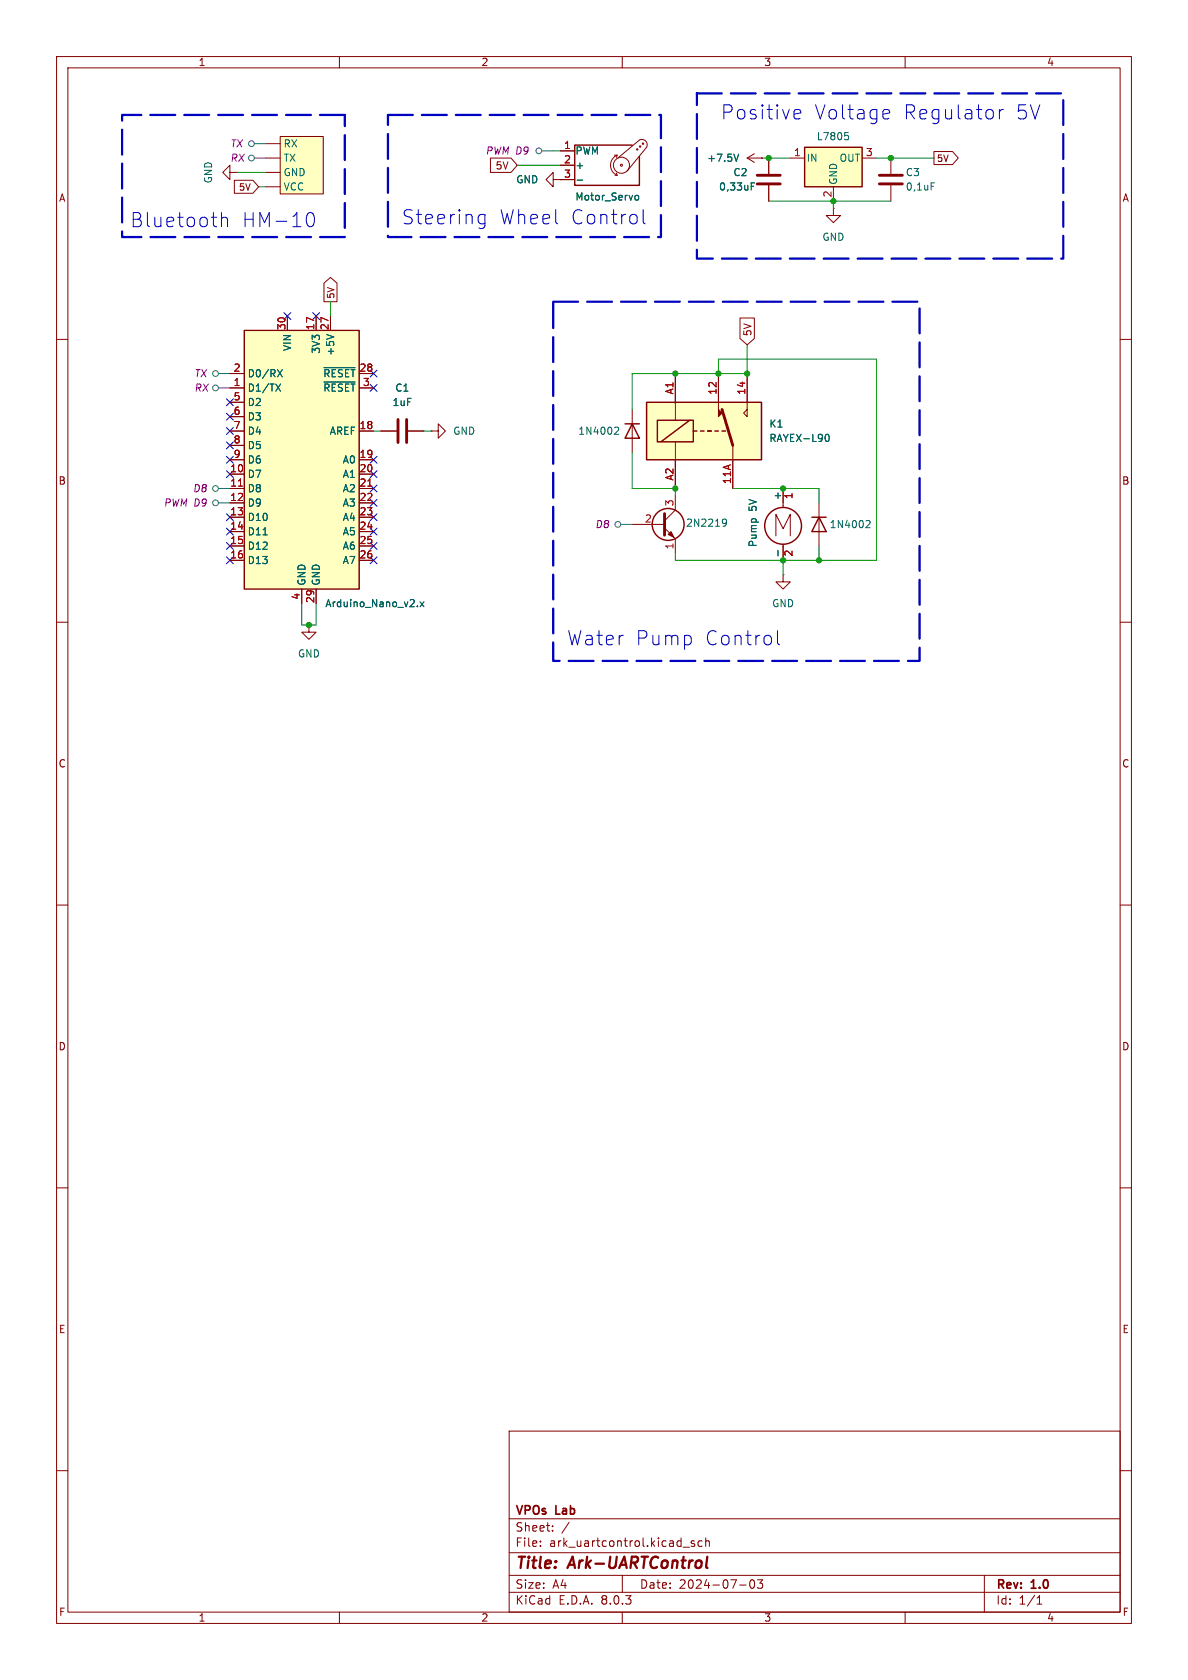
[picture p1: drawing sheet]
<svg xmlns="http://www.w3.org/2000/svg" width="210mm" height="297mm" viewBox="0 0 210 297" stroke-linecap="round" stroke-linejoin="round" font-family="sans-serif">
<g fill="none" stroke="#840000" stroke-width=".18">
<path d="M10 10h190v277h-190zM12 12h186v273h-186zM60 10v2M110 10v2M160 10v2M40.6 30.5v-1.3l-1.2 1.3 1.2 1.3v-1.3h1.3M41.9 30.5h.1M147.3 36.8v1.3h1.3l-1.3 1.3-1.3-1.3h1.3M147.3 36.8h.1M10 60h2M198 60h2M76.2 76.2h1.3v-1.3l1.2 1.3-1.2 1.3v-1.3"/>
<path d="M76.2 76.2h.1M10 110h2M54.6 110.5v1.3h1.3l-1.3 1.2-1.3-1.2h1.3M54.6 110.5h.1M198 110h2M10 160h2M198 160h2M10 210h2M198 210h2M10 260h2M90 253h108v32h-108zM198 260h2"/>
<path d="M90 278.5h108M90 274.5h108M90 268.5h108M95.5 273.2v.2M95.5 272.5v.1M97.7 270.5v.2M97.7 269.8v.1M100.6 269.1l-1.3 1.9M110 278.5v3M120.8 273.5h1.1M122.8 272.5l-.4-.1-.2 .2v.2l.6 .2v.3h-.6M124.1 272.5l-.4-.1-.3 .3v.4l.1 .2h.6"/>
<path d="M124.8 272.5l.2-.1 .3 .1 .1 .9M124.8 271.9v1.5M132.7 279.4l.2-.1a.81 .81 0 0 1 .6 .6 .81 .81 0 0 1-.3 .8l-.2 .1a.81 .81 0 0 1-.3-1.4zM133.9 279.3h.9l-.5 .6 .5 .1v.6l-.3 .2h-.4l-.2-.2M174 278.5v6.5M60 285v2M90 281.5h108M110 285v2M130.8 280.2h1.1M160 285v2M183.3 283.6h.9M183.3 282.5l.5-.4v1.5"/>
</g>
<path d="M49.5 24.1h7.6v10.2h-7.6z" fill="#ffffc2"/>
<path d="M47 30.5h2.5M47 25.4h2.5M47 27.9h2.5M47 33h2.5M49.5 24.1h7.6v10.2h-7.6zM67.3 76.2h2.8M72.1 76.2h2.8" fill="none" stroke="#840000" stroke-width=".18"/>
<path d="M70.4 74.2v4M71.9 74.2v4" fill="none" stroke="#840000" stroke-width=".51"/>
<path d="M43.2 58.4h20.3v45.7h-20.3z" fill="#ffffc2"/>
<path d="M43.2 58.4h20.3v45.7h-20.3zM110.5 74.9h2.5M111.8 74.9l1.2 2.6h-2.5z" fill="none" stroke="#840000" stroke-width=".25"/>
<g fill="none" stroke="#840000" stroke-width=".18">
<path d="M50.8 55.9v2.5M55.9 55.9v2.5M58.4 55.9v2.5M40.6 68.6h2.6M40.6 76.2h2.6M40.6 66h2.6M40.6 71.1h2.6M40.6 73.7h2.6M40.6 78.7h2.6M63.5 68.6h2.5M63.5 76.2h2.5M63.5 66h2.5"/>
<path d="M111.8 72.4v7.6M40.6 83.8h2.6M40.6 86.4h2.6M40.6 88.9h2.6M40.6 91.4h2.6M40.6 94h2.6M40.6 96.5h2.6M40.6 99.1h2.6M40.6 81.3h2.6M63.5 83.8h2.5M63.5 86.4h2.5M63.5 88.9h2.5"/>
<path d="M63.5 91.4h2.5M63.5 94h2.5M63.5 96.5h2.5M63.5 99.1h2.5M63.5 81.3h2.5M53.3 104.1v2.6M55.9 104.1v2.6"/>
</g>
<path d="M57.7 59.1l1.3 .5M48.7 67.9l.9 1.3M49 65.3l.9 1.3M49.6 67.9l-.9 1.3M49.9 65.3l-.9 1.3M57.3 65h5.5M57.3 67.5h5.5M108.8 75.5l.4 .1 .2 .3-.8 .9h.8M46.5 94.6h.7M73.8 107.1v.2M74.3 106.4l.6 .9M74.9 106.4l-.6 .9" fill="none" stroke="#006464" stroke-width=".18"/>
<path d="M42.2 85.9h.7M65 85.9h.7" fill="none" stroke="#a90000" stroke-width=".18"/>
<path d="M114.3 71.1h20.3v10.2h-20.3z" fill="#ffffc2"/>
<g fill="none" stroke="#840000" stroke-width=".18">
<path d="M132.1 27.9l1.2 .8M132.1 27.9h2.5M133.3 27.2l-1.2 .7M134.6 27.9h.1M135.9 27.9v2.8M135.9 32.8v2.8M119.4 66v8.3M119.4 78.1v8.3M127 66v6.4M129.5 78.7v7.7M131.4 73l.7-.6v1.3zM132.1 66v6.4"/>
<path d="M111.8 92.7h5.7M117.5 93.3l1.9 2v2.5M119.4 87.6v2.6l-1.9 1.9M137.2 94.7v-3.8l1.2 2.6 1.3-2.6v3.8M138.4 86.4v3.3M138.4 96.2v2.9M144.8 88.9v7.6M138.4 101.6v1.3h1.3l-1.3 1.2-1.2-1.2h1.2M138.4 101.6h.1"/>
</g>
<g fill="none" stroke="#840000" stroke-width=".25">
<path d="M114.3 71.1h20.3v10.2h-20.3zM116.2 74.3h6.4v3.8h-6.4zM121.9 74.3l-5.1 3.8M122.6 76.2h.6M123.8 76.2h.7M125.1 76.2h.6M126.4 76.2h.6M127.6 76.2h.7M143.5 91.4h2.5M144.8 91.4l1.2 2.6h-2.5z"/>
<circle cx="118.1" cy="92.7" r="2.82"/>
<circle cx="138.4" cy="93" r="3.3"/>
</g>
<path d="M133.9 32.5h4M133.9 31h4M127.6 72.4l1.9 6.3M117.5 90.8v3.8" fill="none" stroke="#840000" stroke-width=".51"/>
<g fill="#840000" stroke="#840000" stroke-width=".18">
<path d="M127 72.4l.6 .6-.6 .7z"/>
<path d="M118.1 94.5l.5-.5 .5 1z"/>
</g>
<path d="M130.6 27.2l-.4 1.3M132.8 32.9h.4M132.8 32.3h.6M146 76.9l.2-.1a.68 .68 0 0 1 .4 .6 .68 .68 0 0 1-.4 .6l-.2-.1M127.8 91.8h.4l.2 .1a.84 .84 0 0 1-.3 1.1h-.3M128.4 92.3l-.2 .3-.4-.1M137.5 97.3v1M153.3 92l.4 .1 .1 .3-.8 .9h.8" fill="none" stroke="#006464" stroke-width=".18"/>
<path d="M142.2 26h10.2v7h-10.2z" fill="#ffffc2"/>
<path d="M111.8 25.7h-10.2v7.1h11.4v-5.1M142.2 26h10.2v7h-10.2z" fill="none" stroke="#840000" stroke-width=".25"/>
<g fill="none" stroke="#840000" stroke-width=".18">
<path d="M41.4 31.9h3.3l1 1.1-1 1.2h-3.3zM86.7 27.9h3.6l1.1 1.3-1.1 1.3h-3.6zM97.8 31.8v-1.3l-1.3 1.3 1.3 1.2v-1.2h1.3M99.1 31.8h.1M99.1 26.7h2.5M99.1 29.2h2.5M99.1 31.8h2.5M108.6 27.4h.5M108.7 31h.4M109 30.6l.1 .4M109.1 27.4a1.94 1.94 0 0 0-1.2 1.8 1.94 1.94 0 0 0 1.2 1.8M109.1 27.4l-.1 .4"/>
<path d="M109.2 27.9l3.8-3.1a.95 .95 0 0 1 1.1 .1 .95 .95 0 0 1 .2 1.1l-3.4 4.2M134.6 27.9h.1M135.9 27.9v2.8M135.9 32.8v2.8M139.7 27.9h2.5M147.3 33v2.6M152.4 27.9h2.5M157.5 27.9v2.8M157.5 32.8v2.8M165.1 26.8h3.3l1 1.1-1 1.2h-3.3zM50.8 55.9v2.5M55.9 55.9v2.5"/>
<path d="M57.3 50.1l1.1-1.1 1.2 1.1v3.2h-2.3zM58.4 55.9v2.5M130.8 56.2h2.6v3.6l-1.3 1.2-1.3-1.2zM40.6 68.6h2.6M40.6 76.2h2.6M40.6 66h2.6M40.6 71.1h2.6M40.6 73.7h2.6M40.6 78.7h2.6M63.5 68.6h2.5M63.5 76.2h2.5M63.5 66h2.5"/>
<path d="M67.3 76.2h2.8M72.1 76.2h2.8M119.4 66v5.1M127 66v5.1M132.1 66v5.1M40.6 83.8h2.6M40.6 86.4h2.6M40.6 88.9h2.6M40.6 91.4h2.6M40.6 94h2.6M40.6 96.5h2.6M40.6 99.1h2.6"/>
<path d="M40.6 81.3h2.6M63.5 83.8h2.5M63.5 86.4h2.5M63.5 88.9h2.5M63.5 91.4h2.5M63.5 94h2.5M63.5 96.5h2.5M63.5 99.1h2.5M63.5 81.3h2.5M119.4 81.3v5.1M129.5 81.3v5.1M138.4 86.4v2.5"/>
<path d="M138.4 96.5v2.6M53.3 104.1v2.6M55.9 104.1v2.6"/>
<circle cx="109.9" cy="29.2" r="1.42"/>
<circle cx="109.9" cy="29.2" r=".18"/>
<circle cx="112.6" cy="26.4" r=".13"/>
<circle cx="113.2" cy="25.9" r=".13"/>
<circle cx="113.7" cy="25.4" r=".13"/>
</g>
<g fill="none" stroke="#006464" stroke-width=".18">
<path d="M102 31.8h1M112.2 34.8l.3-.3 .3 .1 .1 .2-.1 .5-.3 .1-.3-.3M130.6 27.2l-.4 1.3M132.8 32.3h.6M132.8 32.9h.4M149.3 23.4h.7M149.5 23.9h.3l.2 .3v.4l-.5 .1M164.6 32.3h.6M57.7 59.1l1.3 .5M48.7 67.9l.9 1.3M49 65.3l.9 1.3M49.6 67.9l-.9 1.3"/>
<path d="M49.9 65.3l-.9 1.3M57.3 65h5.5M57.3 67.5h5.5M146 76.9l.2-.1a.68 .68 0 0 1 .4 .6 .68 .68 0 0 1-.4 .6l-.2-.1M46.5 94.6h.7M137.5 97.3v1M73.8 107.1v.2M74.3 106.4l.6 .9M74.9 106.4l-.6 .9"/>
</g>
<path d="M155.4 32.5h4.1M155.4 31h4.1" fill="none" stroke="#840000" stroke-width=".51"/>
<g fill="none" stroke="#484848" stroke-width=".18">
<path d="M45 27.9h2M45 25.4h2M95.8 26.7h2M38.6 66h2M38.6 68.6h2M38.6 86.4h2M38.6 88.9h2M109.7 92.7h2.1"/>
<circle cx="44.4" cy="25.4" r=".51"/>
<circle cx="44.4" cy="27.9" r=".51"/>
<circle cx="95.2" cy="26.7" r=".51"/>
<circle cx="38.1" cy="68.6" r=".51"/>
<circle cx="38.1" cy="66" r=".51"/>
<circle cx="38.1" cy="88.9" r=".51"/>
<circle cx="38.1" cy="86.4" r=".51"/>
<circle cx="109.2" cy="92.7" r=".51"/>
</g>
<g fill="none" stroke="#0000c2" stroke-width=".18">
<path d="M140.7 19.4l.7 .1 .1 .5-1.1 .2M156.9 19.4l.2 .1 .2 .5-1.2 .2M176.7 19.4v1.6M177.4 19.4a.64 .64 0 0 0-.7 .4M39.2 37.6v2.5M39.2 38.6a.62 .62 0 0 1 1 .2v1.3M54.4 37.8a.6 .6 0 0 1 .6-.2 .6 .6 0 0 1 .5 .5 1.47 1.47 0 0 1-.5 2 .64 .64 0 0 1-.7-.5 2.14 2.14 0 0 1 .1-1.8zM84.8 39.4l.2 .2 .7-.2M84.8 38l.2-.1 .7 .1M85.7 37.9v2a.68 .68 0 0 1-1 .4M113.7 37.1v2.1l.4 .4M141.4 20.9l-.7 .1"/>
<path d="M157.1 20.9l-.2 .1M137.4 111.5v2.1l.4 .4"/>
</g>
<path d="M123.2 16.5h64.8v29.2h-64.8zM21.6 20.3h39.4v21.6h-39.4zM68.6 20.3h48.2v21.6h-48.2zM97.8 53.3h64.8v63.5h-64.8z" fill="none" stroke="#0000c2" stroke-width=".4" stroke-dasharray="4.4 1.6"/>
<g fill="none" stroke="#009600" stroke-width=".18">
<path d="M41.9 30.5h5.1M45.7 33h1.3M91.4 29.2h7.7M97.8 26.7h1.3M134.6 27.9h5.1M135.9 35.6h21.6M147.3 35.6v1.2M154.9 27.9h10.2M58.4 53.3v2.6M66 76.2h1.3M74.9 76.2h1.3M127 66v-2.5h27.9v35.6h-35.5v-1.3"/>
<path d="M132.1 61v5h-20.3v6.4M111.8 80v6.4h7.6v1.2M129.5 86.4h15.3v2.5M138.4 99.1v2.5M144.8 96.5v2.6M53.3 106.7v3.8h2.6v-3.8"/>
</g>
<g fill="none" stroke="#000084" stroke-width=".18">
<path d="M50.2 55.3l1.2 1.2M51.4 55.3l-1.2 1.2M55.3 55.3l1.2 1.2M56.5 55.3l-1.2 1.2M40 75.6l1.2 1.2M40 70.5l1.2 1.2M40 73.1l1.2 1.2M40 78.1l1.2 1.2M41.2 75.6l-1.2 1.2M41.2 70.5l-1.2 1.2M41.2 73.1l-1.2 1.2M41.2 78.1l-1.2 1.2"/>
<path d="M65.4 65.4l1.2 1.2M65.4 68l1.2 1.2M66.6 65.4l-1.2 1.2M66.6 68l-1.2 1.2M40 90.8l1.2 1.2M40 98.5l1.2 1.2M40 95.9l1.2 1.2M40 83.2l1.2 1.2M40 93.4l1.2 1.2M40 80.7l1.2 1.2M41.2 90.8l-1.2 1.2M41.2 98.5l-1.2 1.2"/>
<path d="M41.2 93.4l-1.2 1.2M41.2 95.9l-1.2 1.2M41.2 83.2l-1.2 1.2M41.2 80.7l-1.2 1.2M65.4 88.3l1.2 1.2M65.4 95.9l1.2 1.2M65.4 90.8l1.2 1.2M65.4 98.5l1.2 1.2M65.4 85.8l1.2 1.2M65.4 93.4l1.2 1.2M65.4 83.2l1.2 1.2M65.4 80.7l1.2 1.2"/>
<path d="M66.6 88.3l-1.2 1.2M66.6 95.9l-1.2 1.2M66.6 90.8l-1.2 1.2M66.6 98.5l-1.2 1.2M66.6 85.8l-1.2 1.2M66.6 93.4l-1.2 1.2M66.6 83.2l-1.2 1.2M66.6 80.7l-1.2 1.2"/>
</g>
<path d="M42.2 85.9h.7M65 85.9h.7" fill="none" stroke="#a90000" stroke-width=".18"/>
<g fill="#009600" stroke="#009600" stroke-width=".18">
<circle cx="127" cy="66" r=".46"/>
<circle cx="132.1" cy="66" r=".46"/>
<circle cx="138.4" cy="99.1" r=".46"/>
<circle cx="119.4" cy="66" r=".46"/>
<circle cx="119.4" cy="86.4" r=".46"/>
<circle cx="138.4" cy="86.4" r=".46"/>
<circle cx="144.8" cy="99.1" r=".46"/>
<circle cx="54.6" cy="110.5" r=".46"/>
<circle cx="147.3" cy="35.6" r=".46"/>
<circle cx="135.9" cy="27.9" r=".46"/>
<circle cx="157.5" cy="27.9" r=".46"/>
</g>
<g font-size="3.5" fill="#0000c2">
<text x="127.5" y="21.3">Positive</text>
<text x="144" y="21.3">Voltage</text>
<text x="159.7" y="21.3">Regulator</text>
<text x="179.5" y="21.3">5V</text>
<text x="22.9" y="40.4">Bluetooth</text>
<text x="42.6" y="40.4">HM-10</text>
<text x="70.9" y="39.9">Steering</text>
<text x="88.1" y="39.9">Wheel</text>
<text x="100.7" y="39.9">Control</text>
<text x="100.1" y="114.3">Water</text>
<text x="112.2" y="114.3">Pump</text>
<text x="124.4" y="114.3">Control</text>
</g>
<g font-size="2.8" fill="#840000">
<text x="91" y="277.9">Title:</text>
<text x="100.7" y="277.9">Ark-UARTControl</text>
</g>
<g font-size="2.1" fill="#840000">
<text x="91" y="268.2">VPOs</text>
<text x="98.3" y="268.2">Lab</text>
<text x="91" y="273.7">File:</text>
<text x="91" y="271">Sheet:</text>
<text x="97.1" y="273.7">ark_uartcontrol.kicad_sch</text>
<text x="91" y="281.1">Size:</text>
<text x="97.7" y="281.1">A4</text>
<text x="113" y="281.1">Date:</text>
<text x="120" y="281.1">2024-07-03</text>
<text x="176" y="281.3">Rev:</text>
<text x="182.4" y="281.3">1.0</text>
<text x="91" y="283.9">KiCad</text>
<text x="98.7" y="283.9">E.D.A.</text>
<text x="106.3" y="283.9">8.0.3</text>
<text x="176" y="283.9">Id:</text>
<text x="180.1" y="283.9">1/1</text>
</g>
<g font-size="1.8" fill="#840000">
<text x="35" y="11.9">1</text>
<text x="85" y="11.9">2</text>
<text x="135" y="11.9">3</text>
<text x="185" y="11.9">4</text>
<text x="10.3" y="35.9">A</text>
<text x="87.5" y="30.2">5V</text>
<text x="198.4" y="35.9">A</text>
<text x="133" y="59.5" transform="rotate(-90 133 59.5)">5V</text>
<text x="10.3" y="85.9">B</text>
<text x="198.3" y="85.9">B</text>
<text x="10.3" y="135.9">C</text>
<text x="198.3" y="135.9">C</text>
<text x="10.3" y="185.9">D</text>
<text x="198.3" y="185.9">D</text>
<text x="10.3" y="235.9">E</text>
<text x="198.3" y="235.9">E</text>
<text x="10.3" y="285.9">F</text>
<text x="35" y="286.9">1</text>
<text x="85" y="286.9">2</text>
<text x="135" y="286.9">3</text>
<text x="185" y="286.9">4</text>
<text x="198.4" y="285.9">F</text>
</g>
<g font-size="1.8" fill="#840084">
<text x="40.6" y="28.8">RX</text>
<text x="40.6" y="26.3">TX</text>
<text x="85.8" y="27.5">PWM D9</text>
<text x="34.3" y="66.9">TX</text>
<text x="34.3" y="69.4">RX</text>
<text x="28.9" y="89.8">PWM D9</text>
<text x="34" y="87.2">D8</text>
<text x="105.2" y="93.6">D8</text>
</g>
<g font-size="1.8" fill="#006464">
<text x="50" y="26.3">RX</text>
<text x="50" y="28.8">TX</text>
<text x="101.6" y="27.5">PWM</text>
<text x="124.9" y="28.8">+7.5V</text>
<text x="142.5" y="28.8">IN</text>
<text x="144.3" y="25">L7805</text>
<text x="148.3" y="28.8">OUT</text>
<text x="37.7" y="32.5" transform="rotate(-90 37.7 32.5)">GND</text>
<text x="50" y="31.3">GND</text>
<text x="50" y="33.9">VCC</text>
<text x="91.2" y="32.6">GND</text>
<text x="101.6" y="35.7">Motor_Servo</text>
<text x="101.6" y="30.1">+</text>
<text x="127" y="33.9">0,33uF</text>
<text x="129.5" y="31.3">C2</text>
<text x="148.2" y="32.8" transform="rotate(-90 148.2 32.8)">GND</text>
<text x="160" y="31.3">C3</text>
<text x="160" y="33.9">0,1uF</text>
<text x="145.3" y="42.8">GND</text>
<text x="51.7" y="62.2" transform="rotate(-90 51.7 62.2)">VIN</text>
<text x="56.7" y="62.6" transform="rotate(-90 56.7 62.6)">3V3</text>
<text x="59.3" y="63" transform="rotate(-90 59.3 63)">+5V</text>
<text x="43.7" y="69.4">D1/TX</text>
<text x="43.7" y="66.9">D0/RX</text>
<text x="43.7" y="72">D2</text>
<text x="57" y="66.9">~{RESET}</text>
<text x="57" y="69.4">~{RESET}</text>
<text x="69.3" y="72">1uF</text>
<text x="69.8" y="69.4">C1</text>
<text x="43.7" y="74.5">D3</text>
<text x="43.7" y="77.1">D4</text>
<text x="58.2" y="77.1">AREF</text>
<text x="80" y="77.1">GND</text>
<text x="102.1" y="77.1">1N4002</text>
<text x="135.9" y="75.8">K1</text>
<text x="43.7" y="79.6">D5</text>
<text x="43.7" y="82.1">D6</text>
<text x="60.5" y="82.1">A0</text>
<text x="135.9" y="78.3">RAYEX-L90</text>
<text x="43.7" y="84.7">D7</text>
<text x="43.7" y="87.2">D8</text>
<text x="43.7" y="89.8">D9</text>
<text x="60.5" y="84.7">A1</text>
<text x="60.5" y="87.2">A2</text>
<text x="60.5" y="89.8">A3</text>
<text x="138.2" y="88.5" transform="rotate(-90 138.2 88.5)">+</text>
<text x="43.7" y="92.3">D10</text>
<text x="43.7" y="94.8">D11</text>
<text x="60.5" y="92.3">A4</text>
<text x="60.5" y="94.8">A5</text>
<text x="121.2" y="93.3">2N2219</text>
<text x="134" y="90.4" transform="rotate(-90 134 90.4)">5V</text>
<text x="146.6" y="93.6">1N4002</text>
<text x="43.7" y="97.4">D12</text>
<text x="43.7" y="99.9">D13</text>
<text x="60.5" y="97.4">A6</text>
<text x="60.5" y="99.9">A7</text>
<text x="134" y="96.8" transform="rotate(-90 134 96.8)">Pump</text>
<text x="54.2" y="103.6" transform="rotate(-90 54.2 103.6)">GND</text>
<text x="56.7" y="103.6" transform="rotate(-90 56.7 103.6)">GND</text>
<text x="57.4" y="107.5">Arduino_Nano_v2.x</text>
<text x="136.4" y="107.5">GND</text>
<text x="52.6" y="116.4">GND</text>
</g>
<g font-size="1.8" fill="#a90000">
<text x="99.6" y="26.4">1</text>
<text x="99.6" y="29">2</text>
<text x="140.3" y="27.7">1</text>
<text x="153" y="27.7">3</text>
<text x="99.6" y="31.5">3</text>
<text x="147.1" y="35" transform="rotate(-90 147.1 35)">2</text>
<text x="50.5" y="58.5" transform="rotate(-90 50.5 58.5)">30</text>
<text x="55.6" y="58.5" transform="rotate(-90 55.6 58.5)">17</text>
<text x="58.2" y="58.5" transform="rotate(-90 58.2 58.5)">27</text>
<text x="41.2" y="65.8">2</text>
<text x="63.5" y="65.8">28</text>
<text x="41.2" y="68.3">1</text>
<text x="41.2" y="70.9">5</text>
<text x="64.1" y="68.3">3</text>
<text x="119.1" y="69.8" transform="rotate(-90 119.1 69.8)">A1</text>
<text x="126.7" y="69.9" transform="rotate(-90 126.7 69.9)">12</text>
<text x="131.8" y="69.9" transform="rotate(-90 131.8 69.9)">14</text>
<text x="41.2" y="73.4">6</text>
<text x="41.2" y="75.9">7</text>
<text x="63.5" y="75.9">18</text>
<text x="40.6" y="83.6">10</text>
<text x="41.2" y="78.5">8</text>
<text x="41.2" y="81">9</text>
<text x="63.5" y="81">19</text>
<text x="63.5" y="83.6">20</text>
<text x="40.6" y="86.1">11</text>
<text x="40.6" y="88.6">12</text>
<text x="63.5" y="86.1">21</text>
<text x="63.5" y="88.6">22</text>
<text x="119.1" y="89.6" transform="rotate(-90 119.1 89.6)">3</text>
<text x="119.1" y="85.1" transform="rotate(-90 119.1 85.1)">A2</text>
<text x="129.3" y="85.7" transform="rotate(-90 129.3 85.7)">11A</text>
<text x="140.4" y="88.3" transform="rotate(-90 140.4 88.3)">1</text>
<text x="40.6" y="91.2">13</text>
<text x="40.6" y="93.7">14</text>
<text x="63.5" y="91.2">23</text>
<text x="63.5" y="93.7">24</text>
<text x="113.9" y="92.5">2</text>
<text x="40.6" y="96.3">15</text>
<text x="40.6" y="98.8">16</text>
<text x="63.5" y="96.3">25</text>
<text x="63.5" y="98.8">26</text>
<text x="119.1" y="97.2" transform="rotate(-90 119.1 97.2)">1</text>
<text x="140.4" y="98.5" transform="rotate(-90 140.4 98.5)">2</text>
<text x="53.1" y="106.1" transform="rotate(-90 53.1 106.1)">4</text>
<text x="55.6" y="106.7" transform="rotate(-90 55.6 106.7)">29</text>
</g>
<g font-size="1.6" fill="#840000">
<text x="165.5" y="28.8">5V</text>
<text x="42.1" y="33.9">5V</text>
<text x="59.3" y="52.9" transform="rotate(-90 59.3 52.9)">5V</text>
</g>
</svg>
